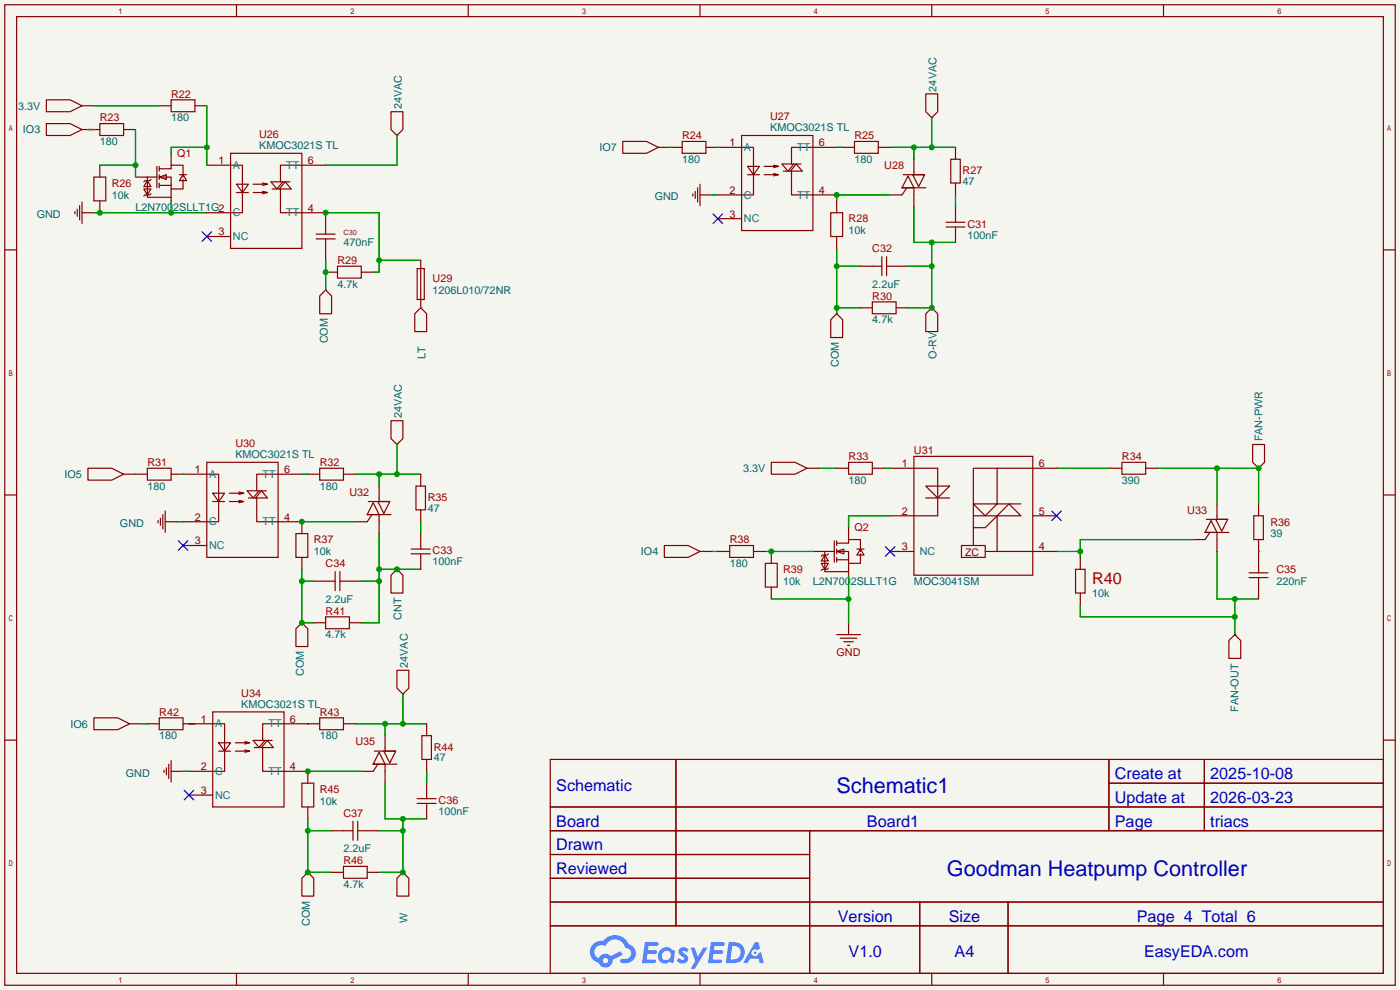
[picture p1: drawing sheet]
<svg xmlns="http://www.w3.org/2000/svg" width="299mm" height="212mm" viewBox="0 0 299 212" stroke-linecap="round" stroke-linejoin="round" font-family="sans-serif">
<path d="M0 0h299.2v211.6h-299.2z" fill="#f5f5f0"/>
<g fill="none" stroke="#850000" stroke-width=".25">
<path d="M1 1h297.2v209.6h-297.2zM3.6 3.6h292.1v204.4h-292.1zM50.5 1v2.6M100.1 1v2.6M149.6 1v2.6M199.1 1v2.6M248.7 1v2.6M1 53.4h2.6M295.7 53.4h2.5M1 105.8h2.6M295.7 105.8h2.5M1 158.2h2.6"/>
<path d="M295.7 158.2h2.5M117.6 162.3h178.1v45.7h-178.1zM117.6 172.5h178.1M117.6 177.5h178.1M144.5 162.3v35.6M173 177.5v30.5M237 162.3v15.2M237 167.4h58.7M257.4 162.3v15.2M117.6 182.6h55.4M117.6 192.8h178.1M117.6 187.7h55.4"/>
<path d="M117.6 197.9h178.1M196.6 192.8v15.2M215.4 192.8v15.2M50.5 208v2.6M100.1 208v2.6M149.6 208v2.6M199.1 208v2.6M248.7 208v2.6"/>
</g>
<g fill="#5487ff">
<path d="M145.3 202.7a1.3 1.3 0 0 1 1.9 .3l-.4 .6a.54 .54 0 0 0-.9-.2l.1 .2a1.34 1.34 0 0 1 .9 1.8 1.47 1.47 0 0 1-2.3-.1l.5-.6 .8 .5a.31 .31 0 0 0 .4-.3 .31 .31 0 0 0-.3-.4 1.12 1.12 0 0 1-.7-1.8z"/>
<path d="M147.6 202.5h.9l.6 2 1.2-2h.9l-2.7 4.6h-.9l1-1.7z"/>
<path d="M137.8 201.4h1.7a1.31 1.31 0 0 1 1.2 .2 .4 .4 0 0 1-.3 .5l-1.8 .1-.1 .9h1.6a.4 .4 0 0 1 .4 .4 .4 .4 0 0 1-.5 .4h-1.6l-.2 1.2h1.4a.46 .46 0 0 1 .5 0 .46 .46 0 0 1 .1 .5l-.4 .2h-2.6z"/>
<path d="M151.9 201.4h1.7a1.32 1.32 0 0 1 1.2 .2 .39 .39 0 0 1-.3 .5l-1.8 .1-.1 .9h1.6a.4 .4 0 0 1 .4 .4 .4 .4 0 0 1-.4 .4h-1.7l-.2 1.2h1.4a.46 .46 0 0 1 .5 0 .46 .46 0 0 1 .1 .5l-.4 .2h-2.6z"/>
<path d="M161.3 201.4h.8l.3 1.3-.6 .4a.75 .75 0 0 0-1.1 .3 .75 .75 0 0 0 .5 1 .75 .75 0 0 0 .9-.7l.5-.2 .6 2.3h-.8l-.3-.9h-1.8l-.5 .9h-1z"/>
<path d="M155.7 201.4l-.6 4.4h1.5a2.27 2.27 0 0 0 2.6-2.2 2.27 2.27 0 0 0-2.7-2.2zM156.5 202.1a1.5 1.5 0 0 1 1.8 1.6 1.5 1.5 0 0 1-1.9 1.4h-.3z"/>
<path d="M141.2 203a1.6 1.6 0 0 0-.3 2.3 1.6 1.6 0 0 0 2.3 .2l.7 .3 .3-2.4-.1-.3-.5-.1a1.58 1.58 0 0 0-2.4 0zM141.8 203.5a.98 .98 0 0 1 1.6 .4 .98 .98 0 0 1-1.1 1.3 .94 .94 0 0 1-.9-.7 .94 .94 0 0 1 .4-1z"/>
<path d="M126.8 201.8a2.37 2.37 0 0 0 1.1 4 1.54 1.54 0 0 0 1.8 1 1.54 1.54 0 0 0 1.2-1.6l2.2-1.1-.5-.8-2 1a1.57 1.57 0 0 0-2.7 .5 1.5 1.5 0 0 1-.7-2.1 1.5 1.5 0 0 1 2.2-.5 2.23 2.23 0 0 1 2.3-1.4 2.23 2.23 0 0 1 2 1.8 1.16 1.16 0 0 1 1.2 1.1 1.16 1.16 0 0 1-1.1 1.2h-.7a.47 .47 0 0 0-.5 .4 .47 .47 0 0 0 .4 .5 2.17 2.17 0 0 0 2.5-.9 2.17 2.17 0 0 0-.3-2.7l-.8-.4a3.2 3.2 0 0 0-5.5-.7l-1.1 .1zM128.8 205.3a.6 .6 0 0 1 1.2 0 .6 .6 0 0 1-1.2 0z"/>
<circle cx="161.4" cy="203.6" r=".28"/>
</g>
<g fill="none" stroke="#850000" stroke-width=".25">
<path d="M9.9 26.4h5.1l2.5 1.3-2.5 1.3h-5.1zM9.9 21.3h5.1l2.5 1.3-2.5 1.3h-5.1zM17.5 27.7h3.8M17.5 22.6h2.6M20.1 37.8h2.5v5.1h-2.5zM21.3 26.4h5.1v2.6h-5.1zM21.3 35.3v2.5M26.4 27.7h2.6M29 37.8h4.5M31.5 37.8v4.4h5.1M31.5 38.6l.8 1.3h-1.6zM32.3 38.4l-.3 .2h-1l-.3 .3"/>
<path d="M33.5 35.6v4.5M34 37.8l1.6-.5v1.1zM34 36.1h2.6v-.8h2.5v2.5M34 37.8h2.6v2.6M34 22.6h2.6M34 39.6h2.6M34 35.6v1M34 37.3v1.1M34 39.1v1M36.6 21.3h5.1v2.6h-5.1zM36.6 32.8v2.5M38.4 37.3h1.5"/>
<path d="M39.1 37.3l.8 1.3h-1.5zM39.1 38.4v2h-2.5M41.7 22.6h2.5M44.2 35.3h7.6v10.2h-7.6M49.3 32.8h15.2v20.3h-15.2zM50.5 39.4h2.6l-1.3 1.7zM56.1 39.1l1 .3h-3M57.1 39.4l-1 .2M60.5 38.9l-1.3 1.5-1.3-1.5h4.1M69.6 35.3h-9.7v3.6M83.6 23.9h2.5v3.8l-1.3 1.3-1.2-1.3zM84.8 29h.1"/>
<path d="M133.1 30.2h5.1l2.5 1.3-2.5 1.3h-5.1zM140.7 31.5h5.1M145.8 30.2h5.1v2.6h-5.1zM149.6 39.4v4.5M150.9 31.5h10.1v10.2h-7.6M158.5 29h15.2v20.3h-15.2zM159.8 35.6h2.5l-1.3 1.7zM159.8 37.3h2.5M165.4 35.3l1 .3h-3.1M165.4 37.1l1 .2h-3.1M166.4 35.6l-1 .2M166.4 37.3l-1 .3"/>
<path d="M167.4 36.6h4l-1.2-1.5-1.3 1.5M169.2 36.6v5.1h9.6M169.7 35.1l-1.3 1.5-1.3-1.5h4.1M178.8 31.5h-9.6v3.6M180.1 31.5h2.5M182.6 30.2h5.1v2.6h-5.1zM187.7 31.5h2.5M193 37.3h4.6M194.1 37.6l1.2 2.5h-2.5zM195.1 37.3h2.5l-1.3 2.6zM195.3 34v3.3M197.9 20.1h2.5v3.8l-1.3 1.2-1.2-1.2z"/>
<path d="M199.1 25.1h.1M203.2 34h2v5.1h-2zM204.2 31.5v2.5M204.2 39.1v2.6M16 45.2v.5M16.5 44.7v1.5M17 43.9v3.1M17.5 45.5h2.6M17.5 43.2v4.6M20.1 45.5h.1M21.3 42.9v2.6M30.7 40.4h1.6l-.8 1.3z"/>
<path d="M32.3 41.4l-.3 .3h-1l-.3 .2M36.6 40.4v2.5M44.2 50.5h5.1M50.5 41.1h2.6M56.1 40.9l1 .2h-3M57.1 41.1l-1 .3M58.2 40.4h4l-1.2-1.5-1.3 1.5M59.9 40.4v5.1h9.7v4.5M67.6 51.1h4M67.6 50h4M69.6 58.2h2.5M69.6 51.1v4.5"/>
<path d="M72.1 56.9h5.1v2.5h-5.1zM77.2 58.2h2.6M89.2 57.4h1.5v6.6h-1.5zM89.9 55.6v10.2M148.1 41.4v.5M148.6 40.9v1.5M149.1 40.1v3.1M149.6 41.7h2.5M152.1 41.7h.1M153.4 46.7h5.1M177.5 45.5h2.6v5h-2.6zM178.8 42.9v2.6"/>
<path d="M178.8 50.5v2.6M183.9 56.9h4.6M188.5 54.9v4M189.5 54.9v4M189.5 56.9h4.6M192.8 40.1h5.1M193.8 40.1l-1 1.6h-2.6M195.3 40.1v4.1M202.2 48.5h4M202.2 47.5h4M204.2 44.2v3.3M204.2 48.5v3.3"/>
<path d="M68.3 63.2l1.3-1.2 1.3 1.2v3.9h-2.6zM69.6 62h.1M89.9 65.8l1.3 1.3v3.8h-2.6v-3.8zM89.9 65.8h.1M178.8 67.1l1.3 1.2v3.8h-2.6v-3.8zM178.8 67.1h.1M183.9 65.8h2.5M186.4 64.5h5.1v2.6h-5.1zM191.5 65.8h2.6M199.1 65.8l1.3 1.3v3.8h-2.5v-3.8zM199.1 65.8h.1M44.2 98.8h15.2v20.3h-15.2z"/>
<path d="M83.6 89.9h2.5v3.8l-1.3 1.3-1.2-1.3zM84.8 95h.1M164.8 98.8h5.1l2.6 1.3-2.6 1.2h-5.1zM181.4 98.8h5v2.5h-5zM195.3 97.5h25.4v25.4h-25.4zM239.8 98.8h5.1v2.5h-5.1zM267.7 95h2.6v3.8l-1.3 1.3-1.3-1.3zM18.8 100.1h5.1l2.5 1.2-2.5 1.3h-5.1zM26.4 101.3h5.1M31.5 100.1h5.1v2.5h-5.1zM33.8 111.3v.5M34.3 110.7v1.6"/>
<path d="M34.8 110v3M35.3 111.5h2.5M35.3 109.2v4.6M36.6 101.3h10.1v10.2h-7.6M37.8 111.5h.1M39.1 116.6h5.1M45.5 105.4h2.5l-1.3 1.8zM45.5 107.2h2.5M51.1 105.2l1 .2h-3.1M51.1 106.9l1 .3h-3.1M52.1 105.4l-1 .3M52.1 107.2l-1 .2"/>
<path d="M53.1 106.4h4l-1.2-1.5-1.3 1.5M54.9 106.4v5.1h9.6v2.5M55.4 104.9l-1.3 1.5-1.3-1.5h4.1M63.2 114h2.6v5.1h-2.6zM64.5 101.3h-9.6v3.6M64.5 119.1v2.6M65.8 101.3h2.5M68.3 100.1h5.1v2.5h-5.1zM73.4 101.3h2.5M78.5 110h5.1M78.7 107.2h4.6M79.5 110l-1 1.5h-2.6"/>
<path d="M79.8 107.4l1.2 2.6h-2.5zM80.8 107.2h2.5l-1.3 2.5zM81 103.9v3.3M81 110v4M87.9 118.4h4M87.9 117.3h4M88.9 103.9h2v5.1h-2zM89.9 101.3v2.6M89.9 109v2.5M89.9 114v3.3M89.9 118.4v3.3M142 116.6h5.1l2.5 1.3-2.5 1.2h-5.1z"/>
<path d="M149.6 117.9h2.5M153.4 117.9h2.6M156 116.6h5v2.5h-5zM161 117.9h2.6M164.8 117.9v2.5M172.5 100.1h2.5M173.7 117.9h4.6M176.3 117.9v4.3h5.1M176.3 118.6l.7 1.3h-1.5zM177 118.4l-.2 .2h-1l-.3 .3M178.3 115.6v4.5M178.8 117.9l1.5-.6v1.1z"/>
<path d="M178.8 116.1h2.6v-.8h2.5v2.6M178.8 117.9h2.6v2.5M178.8 100.1h2.6M178.8 119.6h2.6M178.8 115.6v1M178.8 117.3v1.1M178.8 119.1v1M181.4 112.8v2.5M183.1 117.3h1.6M183.9 117.3l.8 1.3h-1.6zM183.9 118.4v2h-2.5M186.4 100.1h2.6"/>
<path d="M190.2 100.1h10.2v10.1h-10.2M190.2 117.9h5.1M197.9 103.9h5l-2.5 2.5zM197.9 106.4h5M205.5 116.6h5.1v2.5h-5.1zM208 107.7h5.1l-2.5 2.5zM208 110.2h5.1M210.6 117.9h15.2M213.1 100.1h-5.1v12.7M213.1 110.2l-2.5 2.6h-2.6v3.8M213.1 110.2l2.5-2.5 2.6 2.5zM213.1 100.1h12.7"/>
<path d="M213.1 100.1v7.6M213.1 110.2v7.7M213.1 107.7h5.1M220.7 110.2h5.1M230.9 119.1v2.6M237.2 100.1h2.6M244.9 100.1h2.5M257.6 113.8h5M257.8 111h4.6M258.6 113.8l-1 1.5h-2.6M258.8 111.3l1.3 2.5h-2.5zM259.8 111h2.6l-1.3 2.5z"/>
<path d="M260.1 107.7v3.3M260.1 113.8v4.1M268 110.2h2v5.1h-2zM269 100.1h.1M269 107.7v2.5M269 115.3v7.1M63.2 134.4l1.3-1.3 1.3 1.3v3.8h-2.6zM64.5 133.1h.1M67.1 133.1h2.5M67.1 124.2h4.5M69.6 131.8h5.1v2.6h-5.1zM71.6 122.2v4"/>
<path d="M72.6 122.2v4M72.6 124.2h4.6M74.7 133.1h2.5M84.8 121.7l1.3 1.2v3.8h-2.5v-3.8zM84.8 121.7h.1M163.6 120.4h2.5v5.1h-2.5zM164.8 125.5v2.5M175.5 120.4h1.5l-.7 1.3zM177 121.4l-.2 .3h-1l-.3 .2M178.8 135.6h5.1M179.6 136.4h3.5M180.3 137.2h2.1"/>
<path d="M181.1 137.9h.5M181.4 120.4v2.5M181.4 133.1v2.5M229.9 121.7h2v5h-2zM230.9 126.7v2.6M262.6 136.9l1.3-1.3 1.3 1.3v3.8h-2.6zM263.9 135.6h.1M267 123.4h4M267 122.4h4M269 123.4v4.6M20.1 153.4h5l2.6 1.3-2.6 1.3h-5zM27.7 154.7h2.5"/>
<path d="M31.5 154.7h2.5M34 153.4h5.1v2.6h-5.1zM39.1 154.7h8.9v10.1h-7.6M45.5 152.1h15.2v20.4h-15.2zM46.7 158.8h2.6l-1.3 1.7zM52.3 158.5l1 .3h-3M53.3 158.8l-1 .2M54.4 159.8h4l-1.3-1.6-1.2 1.6M56.1 159.8v5h9.7v2.6M56.6 158.2l-1.2 1.6-1.3-1.6h4.1M68.3 153.4h5.1v2.6h-5.1zM68.3 154.7h-12.2v3.5"/>
<path d="M73.4 154.7h2.5M82.3 157.2v3.3M84.8 143.3h2.6v3.8l-1.3 1.2-1.3-1.2zM86.1 148.3h.1M90.2 157.2h2v5.1h-2zM91.2 154.7v2.5M35.1 164.6v.5M35.6 164.1v1.5M36.1 163.3v3.1M36.6 164.8h2.5M36.6 162.6v4.5M39.1 164.8h.1"/>
<path d="M40.4 169.9h5.1M46.7 160.5h2.6M52.3 160.3l1 .2h-3M53.3 160.5l-1 .3M64.5 167.4h2.6v5.1h-2.6zM65.8 172.5v2.5M70.9 177.5h4.5M75.4 175.5v4.1M76.5 175.5v4.1M76.5 177.5h4.5M79.8 163.3h5M80 160.5h4.6"/>
<path d="M80.8 163.3l-1 1.5h-2.6M81 160.8l1.3 2.5h-2.5zM82 160.5h2.6l-1.3 2.6zM82.3 163.3v4.1M89.2 171.7h4M89.2 170.7h4M91.2 162.3v2.5M91.2 167.4v3.3M91.2 171.7v3.3M65.8 186.4l1.3 1.3v3.8h-2.6v-3.8zM65.8 186.4h.1M70.9 186.4h2.5"/>
<path d="M73.4 185.2h5.1v2.5h-5.1zM78.5 186.4h2.5M84.8 187.7l1.3-1.3 1.3 1.3v3.8h-2.6zM86.1 186.4h.1"/>
</g>
<g fill="none" stroke="#009600" stroke-width=".25">
<path d="M18.8 27.7h1.3M20.1 22.6h13.9M21.3 35.3h7.7M29 27.7v10.1M44.2 31.5h-7.6v1.3M44.2 22.6v12.7M84.8 29v6.3h-15.2M143.3 31.5h.1M153.4 31.5h.1M178.8 31.5h1.3M190.2 31.5h14M195.3 31.5v2.5"/>
<path d="M199.1 25.1v6.4M20.1 45.5h24.1M36.6 42.9v2.6M69.6 45.5h11.4v12.7h-1.2M69.6 55.6v6.4M81 55.6h8.9M152.1 41.7h1.3M178.8 53.1v14M178.8 56.9h5.1M190.2 41.7h-11.4v1.2M194.1 56.9h5M195.3 44.2v7.6h8.9"/>
<path d="M199.1 51.8v14h-5M204.2 41.7v2.5M89.9 65.8h.1M178.8 65.8h5.1M84.8 95v6.3M29 101.3h.1M37.8 111.5h1.3M39.1 101.3h.1M64.5 111.5h11.4M64.5 101.3h1.3M75.9 101.3h14M81 101.3v2.6"/>
<path d="M81 114v19.1h-3.8M89.9 111.5v2.5M152.1 117.9h1.3M163.6 117.9h10.1M175 100.1h3.8M189 100.1h1.2M190.2 110.2h-8.8v2.6M225.8 100.1h11.4M225.8 117.9h5.1M247.4 100.1h21.6v7.6M255 115.3h-24.1v3.8M260.1 100.1v7.6"/>
<path d="M260.1 117.9v10.1h8.9M269 117.9h.1M64.5 121.7v11.4h2.6M64.5 124.2h2.6M77.2 124.2h3.8M81 121.7h8.9M164.8 128h16.6M181.4 122.9v10.2M230.9 129.3v2.5h33M263.9 128v7.6M30.2 154.7h1.3M40.4 154.7h1.3"/>
<path d="M65.8 154.7h.1M75.9 154.7h15.3M82.3 154.7v2.5M86.1 148.3v6.4M39.1 164.8h1.3M65.8 164.8h11.4M65.8 175v11.4h5.1M65.8 177.5h5.1M81 177.5h5.1M82.3 167.4v7.6h8.9M86.1 175v11.4h-5.1M91.2 164.8v2.6"/>
</g>
<path d="M43.2 49.5l2 2.1M45.2 49.5l-2 2.1M152.4 45.7l2 2.1M154.4 45.7l-2 2.1M38.1 115.6l2 2M40.1 115.6l-2 2M189.2 116.8l2.1 2.1M191.3 116.8l-2.1 2.1M224.8 109.2l2 2.1M226.8 109.2l-2 2.1M39.4 168.9l2 2M41.4 168.9l-2 2" fill="none" stroke="#000085" stroke-width=".25"/>
<g fill="#009600">
<circle cx="84.8" cy="101.3" r=".63"/>
<circle cx="81" cy="101.3" r=".63"/>
<circle cx="64.5" cy="124.2" r=".63"/>
<circle cx="64.5" cy="133.1" r=".63"/>
<circle cx="81" cy="121.7" r=".63"/>
<circle cx="84.8" cy="121.7" r=".63"/>
<circle cx="81" cy="124.2" r=".63"/>
<circle cx="199.1" cy="31.5" r=".63"/>
<circle cx="195.3" cy="31.5" r=".63"/>
<circle cx="178.8" cy="56.9" r=".63"/>
<circle cx="178.8" cy="65.8" r=".63"/>
<circle cx="199.1" cy="51.8" r=".63"/>
<circle cx="199.1" cy="56.9" r=".63"/>
<circle cx="199.1" cy="65.8" r=".63"/>
<circle cx="178.8" cy="41.7" r=".63"/>
<circle cx="86.1" cy="154.7" r=".63"/>
<circle cx="82.3" cy="154.7" r=".63"/>
<circle cx="65.8" cy="177.5" r=".63"/>
<circle cx="65.8" cy="186.4" r=".63"/>
<circle cx="86.1" cy="175" r=".63"/>
<circle cx="86.1" cy="177.5" r=".63"/>
<circle cx="86.1" cy="186.4" r=".63"/>
<circle cx="65.8" cy="164.8" r=".63"/>
<circle cx="269" cy="100.1" r=".63"/>
<circle cx="260.1" cy="100.1" r=".63"/>
<circle cx="263.9" cy="128" r=".63"/>
<circle cx="263.9" cy="131.8" r=".63"/>
<circle cx="230.9" cy="117.9" r=".63"/>
<circle cx="181.4" cy="128" r=".63"/>
<circle cx="164.8" cy="117.9" r=".63"/>
<circle cx="36.6" cy="45.5" r=".63"/>
<circle cx="21.3" cy="45.5" r=".63"/>
<circle cx="69.6" cy="58.2" r=".63"/>
<circle cx="81" cy="55.6" r=".63"/>
<circle cx="69.6" cy="45.5" r=".63"/>
<circle cx="44.2" cy="31.5" r=".63"/>
<circle cx="29" cy="35.3" r=".63"/>
<circle cx="64.5" cy="111.5" r=".63"/>
</g>
<g font-size="4.6" fill="#0000c2">
<text x="178.8" y="169.4">Schematic1</text>
<text x="202.4" y="187.2">Goodman Heatpump Controller</text>
</g>
<text font-size="3.5" fill="#a90000" x="233.4" y="124.8">R40</text>
<g font-size="3.5" fill="#0000c2">
<text x="238.3" y="166.5">Create at</text>
<text x="258.7" y="166.5">2025-10-08</text>
<text x="118.9" y="169.1">Schematic</text>
<text x="238.3" y="171.6">Update at</text>
<text x="258.7" y="171.6">2026-03-23</text>
<text x="118.9" y="176.7">Board</text>
<text x="185.3" y="176.7">Board1</text>
<text x="238.3" y="176.7">Page</text>
<text x="258.7" y="176.7">triacs</text>
<text x="118.9" y="181.8">Drawn</text>
<text x="118.9" y="186.8">Reviewed</text>
<text x="179.1" y="197">Version</text>
<text x="202.8" y="197">Size</text>
<text x="243" y="197">Page 4 Total 6</text>
<text x="181.4" y="204.6">V1.0</text>
<text x="204" y="204.6">A4</text>
<text x="244.5" y="204.6">EasyEDA.com</text>
</g>
<g font-size="2.3" fill="#006464">
<text x="3.9" y="23.4">3.3V</text>
<text x="85.9" y="23.4" transform="rotate(-90 85.9 23.4)">24VAC</text>
<text x="200.2" y="19.6" transform="rotate(-90 200.2 19.6)">24VAC</text>
<text x="4.9" y="28.5">IO3</text>
<text x="36.6" y="26">180</text>
<text x="164.6" y="28.1">KMOC3021S TL</text>
<text x="21.3" y="31">180</text>
<text x="55.4" y="31.9">KMOC3021S TL</text>
<text x="128.1" y="32.3">IO7</text>
<text x="145.8" y="34.8">180</text>
<text x="182.6" y="34.8">180</text>
<text x="205.7" y="39.5">47</text>
<text x="7.9" y="46.7">GND</text>
<text x="23.9" y="42.5">10k</text>
<text x="29" y="45">L2N7002SLLT1G2</text>
<text x="139.9" y="42.8">GND</text>
<text x="73.4" y="52.6">470nF</text>
<text x="181.4" y="50.1">10k</text>
<text x="206.8" y="51">100nF</text>
<text x="72.1" y="61.5">4.7k</text>
<text x="92.5" y="62.8">1206L010/72NR</text>
<text x="186.4" y="61.5">2.2uF</text>
<text x="186.4" y="69.1">4.7k</text>
<text x="70" y="73.4" transform="rotate(-90 70 73.4)">COM</text>
<text x="90.9" y="76.6" transform="rotate(-90 90.9 76.6)">LT</text>
<text x="200.1" y="76.6" transform="rotate(-90 200.1 76.6)">O-RV</text>
<text x="179.3" y="78.5" transform="rotate(-90 179.3 78.5)">COM</text>
<text x="85.9" y="89.4" transform="rotate(-90 85.9 89.4)">24VAC</text>
<text x="269.8" y="94.3" transform="rotate(-90 269.8 94.3)">FAN-PWR</text>
<text x="50.3" y="97.9">KMOC3021S TL</text>
<text x="158.8" y="100.9">3.3V</text>
<text x="13.8" y="102.2">IO5</text>
<text x="31.5" y="104.7">180</text>
<text x="68.3" y="104.7">180</text>
<text x="181.4" y="103.4">180</text>
<text x="239.8" y="103.4">390</text>
<text x="25.6" y="112.7">GND</text>
<text x="91.4" y="109.4">47</text>
<text x="67.1" y="118.7">10k</text>
<text x="137" y="118.7">IO4</text>
<text x="271.5" y="114.9">39</text>
<text x="92.5" y="120.8">100nF</text>
<text x="156" y="121.2">180</text>
<text x="167.4" y="125">10k</text>
<text x="173.7" y="125">L2N7002SLLT1G</text>
<text x="195.3" y="125">MOC3041SM</text>
<text x="272.8" y="125">220nF</text>
<text x="69.6" y="128.8">2.2uF</text>
<text x="233.4" y="127.6">10k</text>
<text x="69.6" y="136.4">4.7k</text>
<text x="85.8" y="132.5" transform="rotate(-90 85.8 132.5)">CNT</text>
<text x="87.1" y="142.7" transform="rotate(-90 87.1 142.7)">24VAC</text>
<text x="65" y="144.5" transform="rotate(-90 65 144.5)">COM</text>
<text x="15.1" y="155.5">IO6</text>
<text x="51.6" y="151.3">KMOC3021S TL</text>
<text x="264.7" y="152.1" transform="rotate(-90 264.7 152.1)">FAN-OUT</text>
<text x="34" y="158">180</text>
<text x="68.3" y="158">180</text>
<text x="26.9" y="166">GND</text>
<text x="92.7" y="162.7">47</text>
<text x="68.3" y="172">10k</text>
<text x="93.7" y="174.2">100nF</text>
<text x="73.4" y="182.2">2.2uF</text>
<text x="73.4" y="189.8">4.7k</text>
<text x="66.2" y="197.8" transform="rotate(-90 66.2 197.8)">COM</text>
<text x="87.1" y="197.3" transform="rotate(-90 87.1 197.3)">W</text>
</g>
<g font-size="2.3" fill="#a90000">
<text x="36.6" y="20.9">R22</text>
<text x="21.3" y="26">R23</text>
<text x="55.4" y="29.5">U26</text>
<text x="145.8" y="29.8">R24</text>
<text x="164.6" y="25.7">U27</text>
<text x="182.6" y="29.8">R25</text>
<text x="37.8" y="33.6">Q1</text>
<text x="23.9" y="39.9">R26</text>
<text x="189" y="36.1">U28</text>
<text x="205.7" y="37.2">R27</text>
<text x="181.4" y="47.5">R28</text>
<text x="186.4" y="53.9">C32</text>
<text x="206.8" y="48.6">C31</text>
<text x="72.1" y="56.4">R29</text>
<text x="92.5" y="60.2">U29</text>
<text x="186.4" y="64.1">R30</text>
<text x="50.3" y="95.6">U30</text>
<text x="31.5" y="99.6">R31</text>
<text x="68.3" y="99.6">R32</text>
<text x="181.4" y="98.3">R33</text>
<text x="195.3" y="97.1">U31</text>
<text x="239.8" y="98.3">R34</text>
<text x="74.7" y="106">U32</text>
<text x="91.4" y="107.1">R35</text>
<text x="182.6" y="113.6">Q2</text>
<text x="253.7" y="109.8">U33</text>
<text x="271.5" y="112.3">R36</text>
<text x="67.1" y="116.1">R37</text>
<text x="92.5" y="118.5">C33</text>
<text x="156" y="116.1">R38</text>
<text x="69.6" y="121.2">C34</text>
<text x="167.4" y="122.5">R39</text>
<text x="272.8" y="122.5">C35</text>
<text x="69.6" y="131.4">R41</text>
<text x="178.8" y="140.3">GND</text>
<text x="51.6" y="148.9">U34</text>
<text x="34" y="153">R42</text>
<text x="68.3" y="153">R43</text>
<text x="75.9" y="159.3">U35</text>
<text x="92.7" y="160.4">R44</text>
<text x="68.3" y="169.5">R45</text>
<text x="93.7" y="171.8">C36</text>
<text x="73.4" y="174.5">C37</text>
<text x="73.4" y="184.7">R46</text>
</g>
<g font-size="2.3" fill="#840000">
<text x="46.7" y="35.1">1</text>
<text x="65.8" y="35.1">6</text>
<text x="155.9" y="31.3">1</text>
<text x="175" y="31.3">6</text>
<text x="155.9" y="41.4">2</text>
<text x="175" y="41.4">4</text>
<text x="65.8" y="45.2">4</text>
<text x="155.9" y="46.5">3</text>
<text x="46.7" y="50.3">3</text>
<text x="41.6" y="101.1">1</text>
<text x="60.7" y="101.1">6</text>
<text x="192.8" y="99.8">1</text>
<text x="222" y="99.8">6</text>
<text x="41.6" y="111.3">2</text>
<text x="60.7" y="111.3">4</text>
<text x="192.8" y="110">2</text>
<text x="222" y="110">5</text>
<text x="41.6" y="116.4">3</text>
<text x="192.8" y="117.6">3</text>
<text x="222" y="117.6">4</text>
<text x="42.9" y="154.5">1</text>
<text x="62" y="154.5">6</text>
<text x="42.9" y="164.6">2</text>
<text x="62" y="164.6">4</text>
<text x="42.9" y="169.7">3</text>
</g>
<g font-size="2.3" fill="#008484">
<text x="159" y="32.3">A</text>
<text x="170.4" y="32.3">TT</text>
<text x="49.8" y="36.1">A</text>
<text x="61.2" y="36.1">TT</text>
<text x="49.8" y="46.3">C</text>
<text x="61.2" y="46.3">TT</text>
<text x="159" y="47.5">NC</text>
<text x="159" y="42.4">C</text>
<text x="170.4" y="42.4">TT</text>
<text x="49.8" y="51.3">NC</text>
<text x="44.7" y="102.1">A</text>
<text x="56.1" y="102.1">TT</text>
<text x="44.7" y="112.3">C</text>
<text x="56.1" y="112.3">TT</text>
<text x="44.7" y="117.4">NC</text>
<text x="196.6" y="118.6">NC</text>
<text x="46" y="155.5">A</text>
<text x="57.4" y="155.5">TT</text>
<text x="46" y="165.6">C</text>
<text x="57.4" y="165.6">TT</text>
<text x="46" y="170.7">NC</text>
</g>
<text font-size="2.2" fill="#840000" x="206.2" y="118.8">ZC</text>
<text font-size="1.6" fill="#a90000" x="73.4" y="50.2">C30</text>
</svg>
